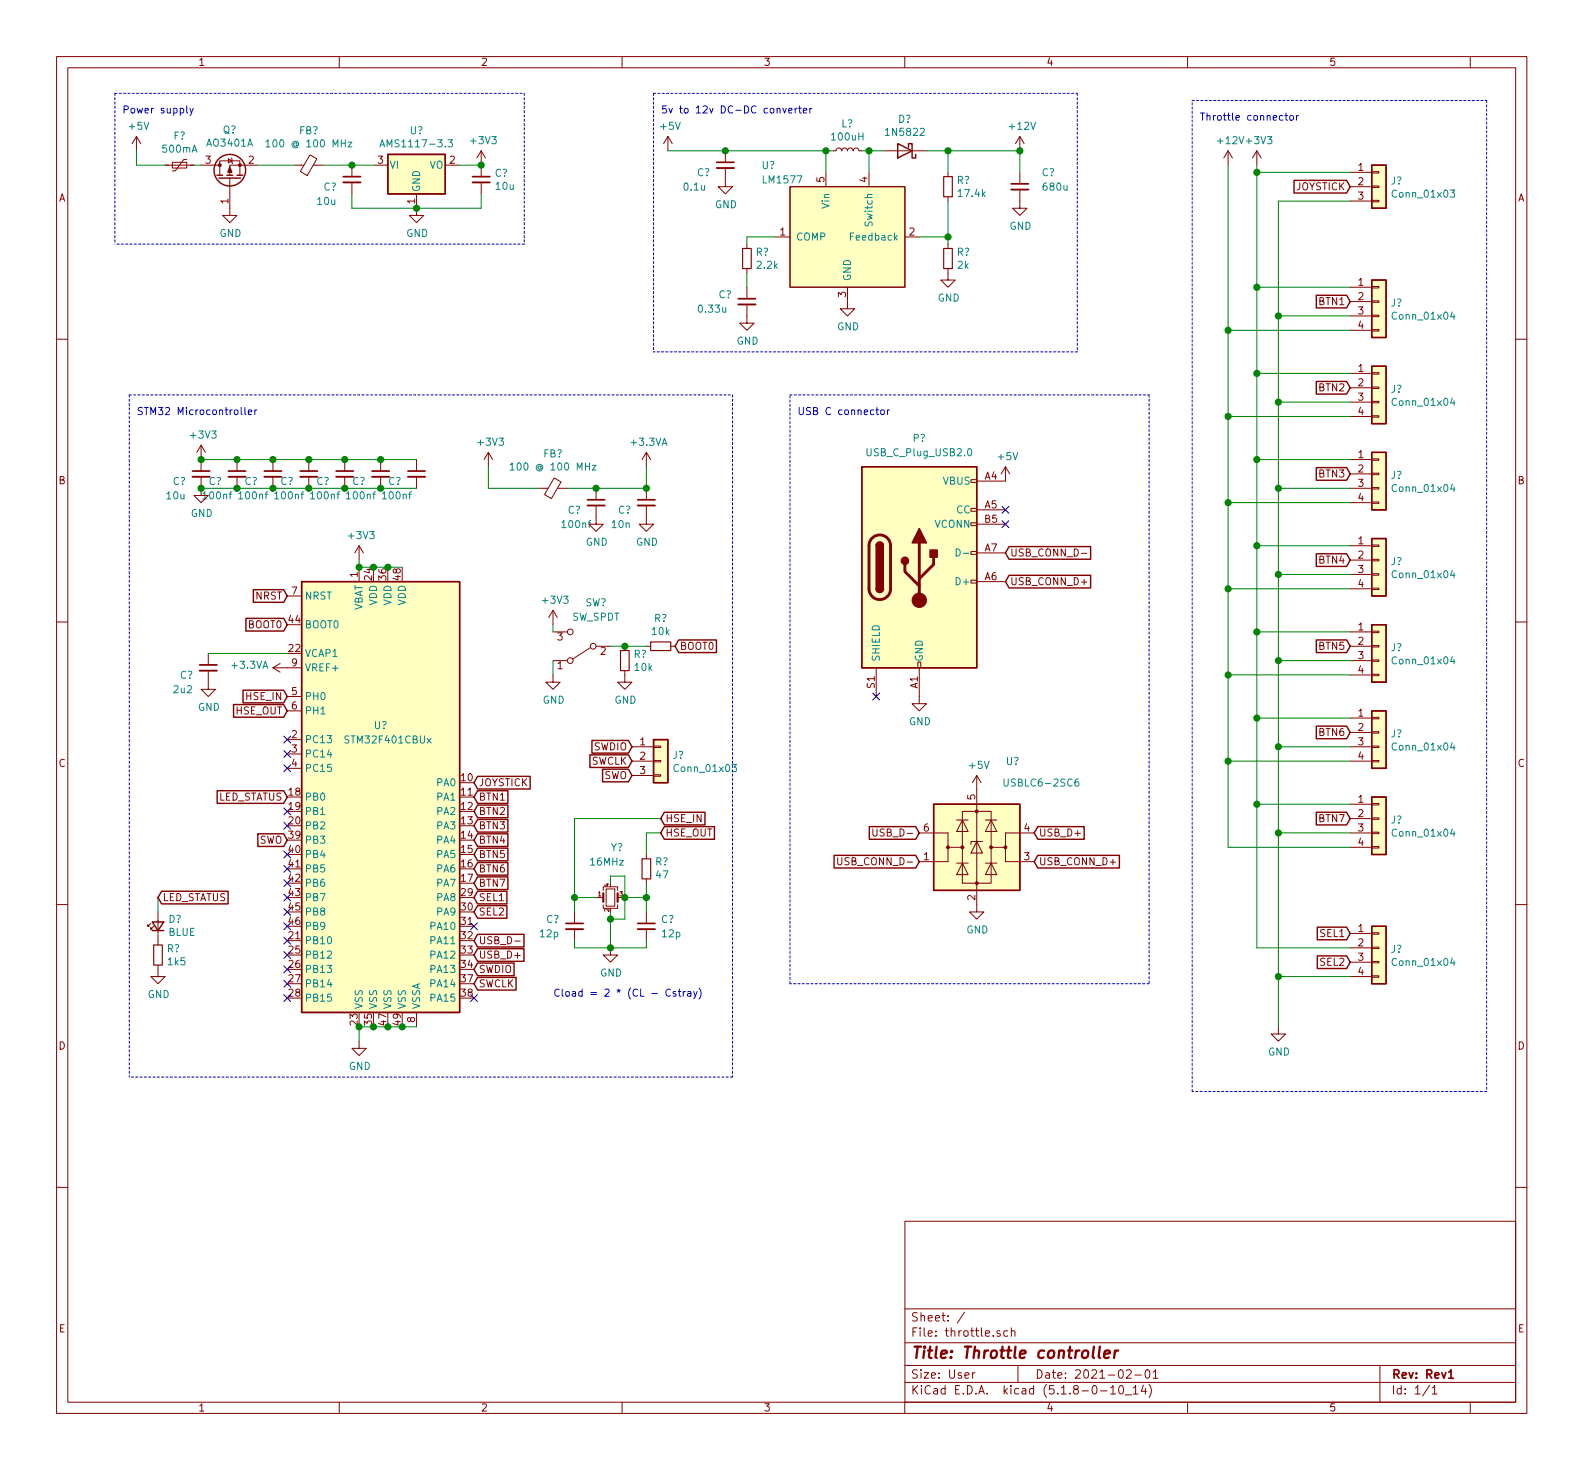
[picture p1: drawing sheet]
<svg xmlns="http://www.w3.org/2000/svg" width="280mm" height="260mm" viewBox="0 0 280 260" stroke-linecap="round" stroke-linejoin="round" font-family="sans-serif">
<g fill="none" stroke="#840000" stroke-width=".18">
<path d="M10 10h260v240h-260zM12 12h256v236h-256zM60 10v2M110 10v2M160 10v2M210 10v2M260 10v2M24.1 24.1l-.7 1.3M24.1 24.1v2.6M24.1 24.1l.8 1.3M29.2 29.2h5.1M30.5 28.7h2.5v1h-2.5z"/>
<path d="M33 28.2h-.5l-1.5 2h-.5M35.6 29.2h3.3M38.9 31v-2.5h3.5v2.5M40.4 28.1l.6 .4-.6 .3zM40.6 31.5v6.6h1.3l-1.3 1.3-1.2-1.3h1.2M40.9 27.9l.1 .2v.7l.1 .2M45.7 29.2h-5.1v1.8M52.1 29.2h1.6M54.8 27.4l1.2 .7-1.7 2.9-1.2-.7zM55.4 29.2h1.7M62.2 29.2v2M62.2 32.3v2"/>
<path d="M66 29.2h2.6M73.7 34.3v3.8h1.2l-1.2 1.3-1.3-1.3h1.3M78.7 29.2h2.6M85.1 26.7v4.5M85.1 32.3v2M85.1 26.7l-.8 1.2M85.1 26.7l.8 1.2M118.1 24.1l-.8 1.3M118.1 24.1v2.6M118.1 24.1l.8 1.3M128.3 29.7v3.3h1.2l-1.2 1.3-1.3-1.3h1.3M128.3 26.7v2"/>
<path d="M139.7 33h20.3v17.8h-20.3zM146 30.5v2.5M147.3 26.7h.5l.2-.4 .2-.1 .5 .1 .1 .4 .2-.4 .3-.1 .4 .1 .2 .4 .1-.4 .3-.1 .4 .1 .2 .4 .1-.4 .3-.1 .4 .1 .2 .4h.5M153.7 30.5v2.5M156.2 26.7h7.6M167.6 30.5v.7M167.6 34.8v.8M180.3 33.5v3.3h1.3l-1.3 1.3-1.2-1.3h1.2M180.3 24.1l-.7 1.3M180.3 24.1v2.6M180.3 30.5v2M180.3 24.1l.8 1.3"/>
<path d="M217.2 26.7l-.8 1.2M217.2 26.7v2.5M217.2 26.7l.7 1.2M222.2 26.7l-.7 1.2M222.2 26.7v2.5M222.2 26.7l.8 1.2M238.8 30.5h3.8M238.8 33h3.8M238.8 35.6h3.8M242.6 35.4h1.2v.3h-1.2zM242.6 30.4h1.2v.2h-1.2zM242.6 32.9h1.2v.2h-1.2z"/>
<path d="M10 60h2M132.1 53.9v3.3h1.2l-1.2 1.2-1.3-1.2h1.3M132.1 43.2v.7M132.1 47.5v.8M132.1 50.8v2M137.2 41.9h2.5M149.9 50.8v3.8h1.2l-1.2 1.3-1.3-1.3h1.3M160 41.9h2.6M167.6 47.5v2h1.3l-1.3 1.3-1.2-1.3h1.2M167.6 43.2v.7M238.8 50.8h3.8M238.8 53.3h3.8"/>
<path d="M238.8 55.9h3.8M238.8 58.4h3.8M242.6 58.3h1.2v.2h-1.2zM242.6 55.8h1.2v.2h-1.2zM242.6 50.7h1.2v.2h-1.2zM242.6 53.2h1.2v.3h-1.2zM268 60h2M35.6 78.7v4.6M35.6 78.7l-.8 1.3M35.6 78.7l.7 1.3M238.8 66h3.8M238.8 68.6h3.8"/>
<path d="M238.8 71.1h3.8M238.8 73.7h3.8M242.6 73.5h1.2v.3h-1.2zM242.6 71h1.2v.2h-1.2zM242.6 65.9h1.2v.3h-1.2zM242.6 68.5h1.2v.2h-1.2zM35.6 84.3v3.3h1.2l-1.2 1.3-1.3-1.3h1.3M41.9 81.3v2M41.9 84.3v2.1M48.3 81.3v2M48.3 84.3v2.1M54.6 81.3v2"/>
<path d="M54.6 84.3v2.1M61 81.3v2M61 84.3v2.1M63.5 96.5v2.6M63.5 96.5l-.8 1.3M63.5 96.5l.8 1.3M67.3 81.3v2M67.3 84.3v2.1M73.7 81.3v2M73.7 84.3v2.1M86.4 80l-.8 1.3M86.4 80v2.6"/>
<path d="M86.4 80l.7 1.3M95.2 86.4h1.7M98 84.5l1.2 .7-1.7 3-1.2-.7zM98.6 86.4h1.7M105.4 89.4v3.3h1.3l-1.3 1.3-1.3-1.3h1.3M105.4 86.4v2M114.3 89.4v3.3h1.3l-1.3 1.3-1.3-1.3h1.3M114.3 80v2.6M114.3 86.4v2M114.3 80l-.8 1.3M114.3 80l.8 1.3M171.7 97.5h1v.5h-1z"/>
<path d="M171.7 92.5h1v.5h-1zM171.7 89.9h1v.5h-1zM171.7 84.8h1v.5h-1zM172.7 90.2h5.1M172.7 97.8h5.1M172.7 92.7h5.1M177.8 82.6v2.5h-5.1M177.8 82.6l-.8 1.2M177.8 82.6l.8 1.2M191.2 97.9h1M238.8 86.4h3.8M238.8 96.5h3.8"/>
<path d="M238.8 99.1h3.8M238.8 81.3h3.8M238.8 83.8h3.8M238.8 88.9h3.8M242.6 96.4h1.2v.2h-1.2zM242.6 98.9h1.2v.3h-1.2zM242.6 88.8h1.2v.2h-1.2zM242.6 86.2h1.2v.3h-1.2zM242.6 81.2h1.2v.2h-1.2zM242.6 83.7h1.2v.2h-1.2zM10 110h2M36.8 118.6v3.3h1.3l-1.3 1.3-1.2-1.3h1.2"/>
<path d="M36.8 115.6v2M48.3 118.1h5M48.3 118.1l1.2 .8M49.5 117.4l-1.2 .7M50.8 105.4h2.5M63.5 100.3v2.6M97.8 119.4v1.3h1.3l-1.3 1.2-1.3-1.2h1.3M97.8 111.8h2.5M97.8 116.8h2.5M97.8 108l-.8 1.2M97.8 108v2.5M97.8 108l.8 1.2"/>
<path d="M104.4 114.6l-3.2 2M105.4 114.3h2.5M110.5 118.6v2.1h1.3l-1.3 1.2-1.3-1.2h1.3M110.5 114.3v.8M114.3 114.3h.8M118.6 114.3h.8M154.9 118.1v5.1M162.3 117.1h.5v1h-.5zM162.6 118.1v6.4h1.2l-1.2 1.2-1.3-1.2h1.3M171.7 102.6h1v.5h-1zM172.7 102.9h5.1M238.8 111.8h3.8"/>
<path d="M238.8 114.3h3.8M238.8 116.8h3.8M238.8 119.4h3.8M238.8 101.6h3.8M238.8 104.1h3.8M242.6 119.3h1.2v.2h-1.2zM242.6 116.7h1.2v.3h-1.2zM242.6 111.6h1.2v.3h-1.2zM242.6 114.2h1.2v.2h-1.2zM242.6 104h1.2v.3h-1.2zM242.6 101.5h1.2v.2h-1.2zM268 110h2"/>
<path d="M50.8 130.8h2.5M50.8 133.4h2.5M50.8 135.9h2.5M50.8 123.2h2.5M50.8 125.7h2.5M111.8 132.1h3.8M111.8 134.6h3.8M111.8 137.2h3.8M115.6 137h1.2v.3h-1.2zM115.6 132h1.2v.2h-1.2zM115.6 134.5h1.2v.2h-1.2zM172.7 137.2v24.1h1.3l-1.3 1.3-1.3-1.3h1.3"/>
<path d="M172.7 137.2l-.7 1.2M172.7 137.2l.8 1.2M238.8 132.1h3.8M238.8 134.6h3.8M238.8 127h3.8M238.8 129.5h3.8M242.6 134.5h1.2v.2h-1.2zM242.6 132h1.2v.2h-1.2zM242.6 126.9h1.2v.2h-1.2zM242.6 129.4h1.2v.3h-1.2zM10 160h2M105.4 158.8h1.3"/>
<path d="M106.7 157.5v-.7h2.5v.7M107.2 157.2h1.5v3.1h-1.5zM109.2 158.8h1.3M114.3 151.1v.8M114.3 155.5v.7M148.1 151.7v1l.3 .3 .3-.1 .2-.2v-1M154.4 146.6v1.1l.2 .2 .4-.1 .1-.1v-1.1M162.6 147.3h5v2.6h2.6M167.6 149.9v2.5h-5M169.2 152.7h2M169.2 145h2M170.2 143.5h5.1v12.7h-5.1z"/>
<path d="M170.2 152.7l1 2h-2zM170.2 145l1 2.1h-2zM172.7 148.8l1 2.1h-2zM173.7 148.8h-2v.6M174.2 152.7h2.1M174.2 145h2.1M175.3 152.7l1 2h-2.1zM175.3 145l1 2.1h-2.1zM177.8 149.9v2.5h5.1M182.9 147.3h-5.1v2.6h-2.5M238.8 147.3h3.8M238.8 142.2h3.8"/>
<path d="M238.8 144.8h3.8M238.8 149.9h3.8M242.6 149.7h1.2v.3h-1.2zM242.6 147.2h1.2v.2h-1.2zM242.6 142.1h1.2v.3h-1.2zM242.6 144.7h1.2v.2h-1.2zM268 160h2M26.7 163.3l-.5 .5v-.2v.2h.2M27.2 163.8l-.5 .5v-.2v.2h.2M27.9 170.7v2h1.3l-1.3 1.3-1.2-1.3h1.2M27.9 161.3v5.8M73.7 179.1v2.5"/>
<path d="M91 166.4h1M101.6 161.3v2M101.6 164.3v2.1M106.7 160v.7h2.5v-.7M107.9 167.6v1.3h1.3l-1.3 1.3-1.2-1.3h1.2M114.3 161.3v2M114.3 164.3v2.1M238.8 165.1h3.8M238.8 167.6h3.8M238.8 170.2h3.8M238.8 172.7h3.8M242.6 172.6h1.2v.2h-1.2z"/>
<path d="M242.6 170.1h1.2v.2h-1.2zM242.6 165h1.2v.2h-1.2zM242.6 167.5h1.2v.3h-1.2zM63.5 184.2v1.2h1.3l-1.3 1.3-1.3-1.3h1.3M226.1 181.6v1.3h1.2l-1.2 1.3-1.3-1.3h1.3M10 210h2M160 216h108v32h-108zM268 210h2M160 237.5h108M160 231.5h108M170.6 232.1l-1.3 1.9M176.8 235.4h-.3l-.2 .2 .1 .2 .4 .1v.4h-.5"/>
<path d="M178.2 235.4h-.4l-.3 .2 .1 .7h.6M178.8 235.5l.3-.1h.3l.1 .9M178.8 234.9v1.4M60 248v2M110 248v2M160 248v2M160 244.5h108M160 241.5h108M172 242.8v1M172.4 242.8l-.4 .3M180 241.5v3M194.6 246h1.2"/>
<path d="M196.4 245.5l.4-.4v1.5M196.4 246.6h.9M198 245.2l.3-.1a.94 .94 0 0 1 0 1.5 .79 .79 0 0 1-.3-1.4zM199 246.7h1.1M199.2 242.4l.2-.1h.4l.3 .4-1 1.1h1M200.4 245.5l.4-.4v1.5M200.4 246.6h.8M200.7 243.2h1.1M202.2 245l-.4 1.1h.9M202.5 245.6v1M202.6 242.4l.4-.1a.94 .94 0 0 1 0 1.5 .82 .82 0 0 1-.4-1.4zM203.2 244.9a1.71 1.71 0 0 1 0 2.2"/>
<path d="M203.9 242.7l.4-.4v1.5M203.9 243.8h.9M210 248v2M244 241.5v6.5M252.8 245l-1.2 1.9M253.3 245.5l.4-.4v1.5M253.3 246.6h.8M260 248v2"/>
<circle cx="100.8" cy="116.8" r=".51"/>
<circle cx="100.8" cy="111.8" r=".51"/>
<circle cx="104.9" cy="114.3" r=".51"/>
</g>
<g fill="none" stroke="#840000" stroke-width=".3">
<path d="M60.7 31.2h3.1M83.6 31.2h3M126.7 28.7h3.1M178.8 32.5h3.1M130.6 52.8h3M34 83.3h3.1M40.4 83.3h3M46.7 83.3h3.1M53.1 83.3h3M59.4 83.3h3.1M65.8 83.3h3M72.1 83.3h3.1"/>
<path d="M103.9 88.4h3M112.8 88.4h3M35.3 117.6h3.1M100.1 163.3h3M112.8 163.3h3M256.2 242.7l.4-.4v1.5M256.2 243.8h.8"/>
</g>
<path d="M194.5 238.2l-.2 1.7 .2 .3M195.3 239.5l1-.2-.1-.4h-.5l-.4 .2v1l.2 .1 .6-.1M197.2 238.9l-.2 1.3M197.7 238.9a.54 .54 0 0 0-.6 .3" fill="none" stroke="#840000" stroke-width=".41"/>
<g fill="#ffffc2" stroke="#ffffc2" stroke-width=".18">
<path d="M53.3 102.9h28v76.2h-28z"/>
<path d="M68.6 27.3h10.1v7h-10.1z"/>
<path d="M139.7 33h20.3v17.8h-20.3z"/>
<path d="M165.1 142.2h15.2v15.3h-15.2z"/>
<path d="M242.6 163.8h2.5v10.2h-2.5z"/>
<path d="M152.4 82.6h20.3v35.5h-20.3z"/>
<path d="M115.6 130.8h2.5v7.6h-2.5z"/>
<path d="M242.6 29.2h2.5v7.6h-2.5z"/>
<path d="M242.6 141h2.5v10.1h-2.5z"/>
<path d="M242.6 125.7h2.5v10.2h-2.5z"/>
<path d="M242.6 110.5h2.5v10.2h-2.5z"/>
<path d="M242.6 95.3h2.5v10.1h-2.5z"/>
<path d="M242.6 80h2.5v10.2h-2.5z"/>
<path d="M242.6 64.8h2.5v10.1h-2.5z"/>
<path d="M242.6 49.5h2.5v10.2h-2.5z"/>
</g>
<g fill="none" stroke="#840000" stroke-width=".25">
<path d="M38.4 31h1M38.7 31.5h3.8M40.1 31h1M41.9 31h1M68.6 27.3h10.1v7h-10.1zM158.7 25.4l2.6 1.3-2.6 1.2zM160.7 26v-.6h.6v2.5h.6v-.6M228.8 31.9h9.3l.7 1.1-.7 1.1h-9.3zM242.6 29.2h2.5v7.6h-2.5zM232.8 52.2h5.3l.7 1.1-.7 1.2h-5.3zM242.6 49.5h2.5v10.2h-2.5zM232.8 67.5h5.3l.7 1.1-.7 1.1h-5.3z"/>
<path d="M242.6 64.8h2.5v10.1h-2.5zM152.4 82.6h20.3v35.5h-20.3zM154.9 96.5a.63 .63 0 0 1 .7-.6 .63 .63 0 0 1 .6 .6M178.4 96.7h14.5v2.2h-14.5l-.6-1.1zM232.8 82.7h5.3l.7 1.1-.7 1.1h-5.3zM232.8 97.9h5.3l.7 1.2-.7 1.1h-5.3zM242.6 95.3h2.5v10.1h-2.5zM242.6 80h2.5v10.2h-2.5zM43.5 109.4h6.7l.6 1.1-.6 1.1h-6.7zM44.8 104.3h5.4l.6 1.1-.6 1.1h-5.4zM53.3 102.9h28v76.2h-28zM120 113.2h6.7v2.2h-6.7l-.6-1.1z"/>
<path d="M154.9 104.1a.63 .63 0 0 0 .7 .7 .63 .63 0 0 0 .6-.7M178.4 101.8h14.5v2.2h-14.5l-.6-1.1zM232.8 113.2h5.3l.7 1.1-.7 1.1h-5.3zM242.6 110.5h2.5v10.2h-2.5zM38.4 139.9h11.8l.6 1.1-.6 1.1h-11.8zM41.3 124.6h8.9l.6 1.1-.6 1.2h-8.9zM43 122.1h7.2l.6 1.1-.6 1.1h-7.2zM84.5 139.9h5.3v2.2h-5.3l-.7-1.1zM84.5 137.3h9.3v2.3h-9.3l-.7-1.2zM104.3 133.5h6.8l.7 1.1-.7 1.1h-6.8zM104.7 131h6.4l.7 1.1-.7 1.1h-6.4zM106.6 136h4.5l.7 1.2-.7 1.1h-4.5z"/>
<path d="M115.6 130.8h2.5v7.6h-2.5zM232.8 128.4h5.3l.7 1.1-.7 1.2h-5.3zM242.6 125.7h2.5v10.2h-2.5zM28.6 157.6h11.7v2.3h-11.7l-.7-1.1zM45.6 147.5h4.6l.6 1.1-.6 1.1h-4.6zM84.5 157.6h5.1v2.3h-5.1l-.7-1.1zM84.5 155.1h5.3v2.2h-5.3l-.7-1.1zM84.5 152.6h5.3v2.2h-5.3l-.7-1.1zM84.5 150h5.3v2.3h-5.3l-.7-1.2zM84.5 147.5h5.3v2.2h-5.3l-.7-1.1zM84.5 144.9h5.3v2.3h-5.3l-.7-1.1zM84.5 142.4h5.3v2.2h-5.3l-.7-1.1z"/>
<path d="M117.5 143.7h7.2v2.2h-7.2l-.7-1.1zM117.5 146.2h8.8v2.2h-8.8l-.7-1.1zM147.5 151.3h14.4l.7 1.1-.7 1.1h-14.4zM153.7 146.2h8.2l.7 1.1-.7 1.1h-8.2zM165.1 142.2h15.2v15.3h-15.2zM183.5 146.2h8.2v2.2h-8.2l-.6-1.1zM183.5 151.3h14.4v2.2h-14.4l-.6-1.1zM232.8 143.7h5.3l.7 1.1-.7 1.1h-5.3zM242.6 141h2.5v10.1h-2.5zM26.9 163.1h2.1l-1.1 1.5zM26.9 164.6h2.1M84.5 160.2h5.1v2.2h-5.1l-.7-1.1z"/>
<path d="M84.5 165.3h8.2v2.2h-8.2l-.7-1.1zM84.5 167.8h8.2v2.2h-8.2l-.7-1.1zM84.5 172.9h6.8v2.2h-6.8l-.7-1.1zM84.5 170.3h6.4v2.3h-6.4l-.7-1.1zM232.9 164h5.2l.7 1.1-.7 1.1h-5.2zM232.9 169.1h5.2l.7 1.1-.7 1.1h-5.2zM242.6 163.8h2.5v10.2h-2.5z"/>
<circle cx="40.6" cy="30.1" r="2.79"/>
</g>
<g fill="none" stroke="#008484" stroke-width=".18">
<path d="M47 25.1l.4-.4v1.3M47 26h.8M61.5 25.1h.7l-.7 .9h.7M67.2 26l.4-1.3 .4 1.3M67.3 25.6h.6M79.2 24.7h.8l-.4 .5 .3 .1 .1 .5-.2 .2-.6-.1M256.4 33.6h.8l-.4 .5 .4 .1-.1 .6-.5 .1-.2-.1M256.8 55.1l-.3 .9h.8M257.1 55.6v.9M171.2 79.5l.2-.1a.67 .67 0 0 1 .4 .6 .67 .67 0 0 1-.4 .6l-.3-.5zM256.8 70.4l-.3 .9h.8M257.1 70.9v.8"/>
<path d="M90.2 82.2l.4-.3v1.2M90.2 83.1h.7M104.7 82.3h.7l-.7 .8h.7M169.1 97.1a.64 .64 0 0 1 .7 .6 .64 .64 0 0 1-.7 .7zM170.4 97.9h.9M256.8 85.6l-.3 .9h.8M257.1 86.1v.8M256.8 116.1l-.3 .9h.8M256.8 100.9l-.3 .9h.8M257.1 101.3v.9M257.1 116.6v.8M129.4 135.2h.8l-.4 .5 .4 .1-.1 .6-.5 .1-.2-.1"/>
<path d="M177.5 137.8v1l.3 .2h.4l.1-.2v-1M190.7 137.8h-.4a.87 .87 0 0 0 0 1.2l.4-.1v-.5l-.4-.1-.2 .2M256.8 131.3l-.3 .9h.8M257.1 131.8v.9M256.8 146.6l-.3 .9h.8M257.1 147.1v.8M256.8 169.4l-.3 .9h.8M257.1 169.9v.9"/>
</g>
<g fill="none" stroke="#840000" stroke-width=".33">
<path d="M60.7 32.3h3.1M83.6 32.3h3M126.7 29.7h3.1M178.8 33.5h3.1M130.6 53.9h3M34 84.3h3.1M40.4 84.3h3M46.7 84.3h3.1M53.1 84.3h3M59.4 84.3h3.1M65.8 84.3h3M72.1 84.3h3.1"/>
<path d="M103.9 89.4h3M112.8 89.4h3M35.3 118.6h3.1M100.1 164.3h3M112.8 164.3h3"/>
</g>
<path d="M166.9 31.2h1.5v3.6h-1.5zM131.3 43.9h1.5v3.6h-1.5zM166.9 43.9h1.5v3.6h-1.5zM109.7 115.1h1.6v3.5h-1.6zM115.1 113.5h3.5v1.6h-3.5zM113.5 151.9h1.6v3.6h-1.6zM27.2 167.1h1.5v3.6h-1.5z" fill="none" stroke="#840000" stroke-width=".2"/>
<g fill="#840000" stroke="#840000" stroke-width=".18">
<path d="M40.6 29.5l.4 1h-.7z"/>
<circle cx="167.6" cy="149.9" r=".25"/>
<circle cx="170.2" cy="149.9" r=".25"/>
<circle cx="172.7" cy="156.2" r=".25"/>
<circle cx="172.7" cy="143.5" r=".25"/>
<circle cx="175.3" cy="149.9" r=".25"/>
<circle cx="177.8" cy="149.9" r=".25"/>
<circle cx="42.4" cy="29.2" r=".25"/>
<circle cx="38.9" cy="29.2" r=".25"/>
<circle cx="162.6" cy="106.2" r="1.27"/>
</g>
<path d="M154.1 95.3a1.9 1.9 0 0 1 2.1-.6 1.9 1.9 0 0 1 1.3 1.8v7.6a1.9 1.9 0 0 1-1.9 1.9 1.9 1.9 0 0 1-1.9-1.9v-7.7l.1-.5zM160 99.8v1.3l2.6 2.5M162.6 96v10.2M165.1 98.6v1.2l-2.5 2.6" fill="none" stroke="#840000" stroke-width=".51"/>
<g fill="#840000" stroke="#840000" stroke-width=".25">
<path d="M154.9 104.1h1.3a.63 .63 0 0 1-.6 .7 .63 .63 0 0 1-.7-.7z"/>
<path d="M155.1 96.1a.63 .63 0 0 1 .7-.2 .63 .63 0 0 1 .4 .6h-1.3z"/>
<path d="M154.9 96.5h1.3v7.6h-1.3z"/>
<path d="M164.5 97.3h1.2v1.3h-1.2z"/>
<path d="M162.6 93.5l1.2 2.5h-2.5z"/>
<circle cx="160" cy="99.2" r=".63"/>
</g>
<path d="M106.7 158v1.5M109.2 158v1.5" fill="none" stroke="#840000" stroke-width=".38"/>
<g fill="none" stroke="#0000c2" stroke-width=".18" stroke-dasharray=".4 .4">
<path d="M20.3 16.5h72.4M20.3 16.5v26.7M92.7 16.5v26.7M115.6 16.5h74.9M115.6 16.5v45.7M190.5 16.5v45.7M210.8 17.8h52.1M262.9 17.8v175.2M92.7 43.2h-72.4M22.9 69.9v120.6M22.9 69.9h106.6M129.5 69.9v120.6"/>
<path d="M139.7 69.9h63.5M190.5 62.2h-74.9M203.2 69.9v104.1M139.7 174v-104.1M203.2 174h-63.5M129.5 190.5h-106.6M210.8 193v-175.2M262.9 193h-52.1"/>
</g>
<g fill="none" stroke="#008400" stroke-width=".18">
<path d="M24.1 26.7v2.5h5.1M34.3 29.2h1.3M45.7 29.2h6.4M57.1 29.2h8.9M62.2 34.3v2.5h22.9v-2.5M81.3 29.2h3.8M118.1 26.7h29.2M146 26.7v3.8M152.4 26.7h3.8M153.7 26.7v3.8M163.8 26.7h16.5v3.8M167.6 26.7v3.8"/>
<path d="M167.6 35.6v7.6M217.2 29.2v120.7h21.6M222.2 29.2v138.4h16.6M222.2 30.5h16.6M238.8 35.6h-12.7v146M132.1 48.3v2.5M137.2 41.9h-5.1v1.3M162.6 41.9h5M217.2 58.4h21.6M222.2 50.8h16.6M226.1 55.9h12.7M217.2 73.7h21.6"/>
<path d="M222.2 66h16.6M226.1 71.1h12.7M35.6 86.4h38.1M35.6 81.3h38.1M63.5 99.1v1.2h7.6M86.4 82.6v3.8h8.8M114.3 82.6v3.8h-14M217.2 88.9h21.6M222.2 81.3h16.6M222.2 96.5h16.6M226.1 86.4h12.7M36.8 115.6h14"/>
<path d="M97.8 110.5v1.3M97.8 116.8v2.6M107.9 114.3h6.4M217.2 119.4h21.6M217.2 104.1h21.6M222.2 111.8h16.6M226.1 101.6h12.7M226.1 116.8h12.7M217.2 134.6h21.6M222.2 127h16.6M226.1 132.1h12.7M27.9 158.8v2.5"/>
<path d="M101.6 158.8h3.8M107.9 156.2v-1.3h2.6v7.7h-2.6M110.5 158.8h3.8M114.3 156.2v5.1M116.8 144.8h-15.2v16.5M116.8 147.3h-2.5v3.8M222.2 142.2h16.6M226.1 147.3h12.7M101.6 166.4v1.2h12.7v-1.2M107.9 161.3v6.3M226.1 172.7h12.7M73.7 181.6h-10.2v2.6"/>
</g>
<g fill="none" stroke="#0000c2" stroke-width=".18">
<path d="M33 18.7v1.1l.2 .2M33.6 19.2l.3 .8M34.2 19.2l-.4 1.1-.2 .1M138.4 19.2l.3 .8 .3-.8M139.5 19.6l.6-.1-.1-.3h-.4l-.1 .1v.6h.5M140.6 19.2v.8M141 19.2l-.4 .2M141.2 19.2h.5M141.4 18.7v1.1l.3 .2M142.1 19.6l.6-.1-.1-.3h-.4l-.1 .1v.6h.5M143.2 19.2v.8M143.6 19.2l-.4 .2"/>
<path d="M227.4 20v1.1l.3 .2M227.2 20.4h.5M228.2 20.5l.3-.1 .2 .2v.4l-.1 .2-.3 .1-.2-.2zM229.3 20.4v.9M229.6 20.4l-.3 .3M42.6 72.1v1.1l.2 .1M43.3 72.1v1.1l.2 .1M43.9 72.9l.6-.1-.1-.3h-.3l-.2 .2 .1 .6h.4M45.1 72.5v.8M45.4 72.5l-.3 .2M154.9 72.5h.5M155.1 72.1v1.1l.3 .1"/>
<path d="M155.9 72.5h.3l.1 .1v.7h-.3l-.2-.1-.1-.5zM156.9 72.5v.8M157.3 72.5h-.3l-.1 .2M118.5 175.1a.6 .6 0 0 0-.8 .4 .6 .6 0 0 0 .6 .7l.2-.1M119.5 175.4h-.3l-.2 .1 .1 .2 .4 .1v.4h-.5M119.9 175.4h.5M120.1 174.9v1.1l.3 .2M120.8 175.4v.8M121.2 175.4l-.4 .2M121.6 175.4h.5l.1 .8M122.2 175.7h-.5l-.1 .2v.3h.6M122.7 175.4l.3 .8"/>
<path d="M123.3 175.4l-.5 1.1-.1 .1M123.6 174.8a1.47 1.47 0 0 1 0 1.9"/>
</g>
<g fill="#008400" stroke="#008400" stroke-width=".25">
<circle cx="226.1" cy="55.9" r=".51"/>
<circle cx="41.9" cy="86.4" r=".51"/>
<circle cx="62.2" cy="29.2" r=".51"/>
<circle cx="222.3" cy="66" r=".51"/>
<circle cx="73.7" cy="36.8" r=".51"/>
<circle cx="85.1" cy="29.2" r=".51"/>
<circle cx="226.1" cy="71.1" r=".51"/>
<circle cx="167.6" cy="41.9" r=".51"/>
<circle cx="222.3" cy="50.8" r=".51"/>
<circle cx="217.2" cy="73.7" r=".51"/>
<circle cx="153.7" cy="26.7" r=".51"/>
<circle cx="146.1" cy="26.7" r=".51"/>
<circle cx="222.3" cy="81.3" r=".51"/>
<circle cx="226.1" cy="172.7" r=".51"/>
<circle cx="217.2" cy="58.4" r=".51"/>
<circle cx="180.3" cy="26.7" r=".51"/>
<circle cx="66" cy="100.3" r=".51"/>
<circle cx="68.6" cy="100.3" r=".51"/>
<circle cx="217.2" cy="88.9" r=".51"/>
<circle cx="222.3" cy="30.5" r=".51"/>
<circle cx="105.4" cy="86.4" r=".51"/>
<circle cx="222.3" cy="96.5" r=".51"/>
<circle cx="128.3" cy="26.7" r=".51"/>
<circle cx="110.5" cy="114.3" r=".51"/>
<circle cx="226.1" cy="101.6" r=".51"/>
<circle cx="67.3" cy="81.3" r=".51"/>
<circle cx="61" cy="81.3" r=".51"/>
<circle cx="217.2" cy="104.1" r=".51"/>
<circle cx="54.6" cy="81.3" r=".51"/>
<circle cx="48.3" cy="81.3" r=".51"/>
<circle cx="222.3" cy="111.8" r=".51"/>
<circle cx="41.9" cy="81.3" r=".51"/>
<circle cx="35.6" cy="81.3" r=".51"/>
<circle cx="226.1" cy="116.8" r=".51"/>
<circle cx="67.3" cy="86.4" r=".51"/>
<circle cx="61" cy="86.4" r=".51"/>
<circle cx="217.2" cy="119.4" r=".51"/>
<circle cx="54.6" cy="86.4" r=".51"/>
<circle cx="48.3" cy="86.4" r=".51"/>
<circle cx="222.3" cy="127" r=".51"/>
<circle cx="226.1" cy="86.4" r=".51"/>
<circle cx="35.6" cy="86.4" r=".51"/>
<circle cx="226.1" cy="132.1" r=".51"/>
<circle cx="63.5" cy="100.3" r=".51"/>
<circle cx="217.2" cy="134.6" r=".51"/>
<circle cx="71.1" cy="181.6" r=".51"/>
<circle cx="68.6" cy="181.6" r=".51"/>
<circle cx="66" cy="181.6" r=".51"/>
<circle cx="222.3" cy="142.2" r=".51"/>
<circle cx="63.5" cy="181.6" r=".51"/>
<circle cx="226.1" cy="147.3" r=".51"/>
<circle cx="114.3" cy="86.4" r=".51"/>
<circle cx="167.6" cy="26.7" r=".51"/>
<circle cx="101.6" cy="158.8" r=".51"/>
<circle cx="114.3" cy="158.8" r=".51"/>
<circle cx="108" cy="162.6" r=".51"/>
<circle cx="110.5" cy="158.8" r=".51"/>
<circle cx="108" cy="167.6" r=".51"/>
</g>
<g fill="none" stroke="#000084" stroke-width=".18">
<path d="M177.2 89.6l1.2 1.2M177.2 92.1l1.2 1.2M178.4 89.6l-1.2 1.2M178.4 92.1l-1.2 1.2M50.2 135.3l1.2 1.2M50.2 132.7l1.2 1.3M50.2 130.2l1.2 1.2M51.4 135.3l-1.2 1.2M51.4 132.7l-1.2 1.3M51.4 130.2l-1.2 1.2M154.3 122.6l1.2 1.2M155.5 122.6l-1.2 1.2"/>
<path d="M50.2 158.1l1.2 1.3M50.2 155.6l1.2 1.2M50.2 153.1l1.2 1.2M50.2 150.5l1.2 1.2M50.2 145.4l1.2 1.3M50.2 142.9l1.2 1.2M51.4 158.1l-1.2 1.3M51.4 155.6l-1.2 1.2M51.4 153.1l-1.2 1.2M51.4 150.5l-1.2 1.2M51.4 145.4l-1.2 1.3M51.4 142.9l-1.2 1.2"/>
<path d="M50.2 175.9l1.2 1.2M50.2 173.4l1.2 1.2M50.2 170.8l1.2 1.3M50.2 168.3l1.2 1.2M50.2 165.8l1.2 1.2M50.2 163.2l1.2 1.2M50.2 160.7l1.2 1.2M51.4 175.9l-1.2 1.2M51.4 173.4l-1.2 1.2M51.4 170.8l-1.2 1.3M51.4 168.3l-1.2 1.2M51.4 165.8l-1.2 1.2"/>
<path d="M51.4 163.2l-1.2 1.2M51.4 160.7l-1.2 1.2M83.2 163.2l1.2 1.2M83.2 175.9l1.2 1.2M84.4 163.2l-1.2 1.2M84.4 175.9l-1.2 1.2"/>
</g>
<text font-size="2.8" fill="#840000" x="161" y="240.3">Title: Throttle controller</text>
<g font-size="2.1" fill="#840000">
<text x="161" y="233.7">Sheet: /</text>
<text x="161" y="236.4">File: throttle.sch</text>
<text x="161" y="243.8">Size: User</text>
<text x="183" y="243.8">Date: 2021-02-01</text>
<text x="246" y="243.8">Rev: Rev1</text>
<text x="161" y="246.6">KiCad E.D.A. kicad (5.1.8-0-10_14)</text>
<text x="246" y="246.6">Id: 1/1</text>
</g>
<g font-size="1.8" fill="#840000">
<text x="35" y="11.6">1</text>
<text x="85" y="11.6">2</text>
<text x="135" y="11.6">3</text>
<text x="185" y="11.6">4</text>
<text x="235" y="11.6">5</text>
<text x="36.3" y="29">3</text>
<text x="44" y="29">2</text>
<text x="66.8" y="29">3</text>
<text x="79.5" y="29">2</text>
<text x="10.4" y="35.6">A</text>
<text x="145.8" y="32.2" transform="rotate(-90 145.8 32.2)">5</text>
<text x="153.4" y="32.2" transform="rotate(-90 153.4 32.2)">4</text>
<text x="229.1" y="33.7">JOYSTICK</text>
<text x="240.2" y="30.2">1</text>
<text x="240.2" y="32.8">2</text>
<text x="240.2" y="35.3">3</text>
<text x="268.4" y="35.6">A</text>
<text x="40.4" y="36" transform="rotate(-90 40.4 36)">1</text>
<text x="73.4" y="36" transform="rotate(-90 73.4 36)">1</text>
<text x="137.9" y="41.7">1</text>
<text x="160.8" y="41.7">2</text>
<text x="149.6" y="52.6" transform="rotate(-90 149.6 52.6)">3</text>
<text x="233.3" y="54">BTN1</text>
<text x="240.2" y="50.5">1</text>
<text x="240.2" y="53.1">2</text>
<text x="240.2" y="55.6">3</text>
<text x="240.2" y="58.2">4</text>
<text x="240.2" y="65.8">1</text>
<text x="233.3" y="69.2">BTN2</text>
<text x="240.2" y="68.3">2</text>
<text x="240.2" y="70.9">3</text>
<text x="240.2" y="73.4">4</text>
<text x="240.2" y="81">1</text>
<text x="240.2" y="83.6">2</text>
<text x="10.4" y="85.6">B</text>
<text x="174.1" y="84.8">A4</text>
<text x="174.1" y="89.9">A5</text>
<text x="233.3" y="84.5">BTN3</text>
<text x="240.2" y="86.1">3</text>
<text x="240.2" y="88.6">4</text>
<text x="268.4" y="85.6">B</text>
<text x="174.1" y="92.5">B5</text>
<text x="174.1" y="97.5">A7</text>
<text x="178.6" y="98.4">USB_CONN_D-</text>
<text x="233.3" y="99.7">BTN4</text>
<text x="240.2" y="96.3">1</text>
<text x="240.2" y="98.8">2</text>
<text x="240.2" y="101.3">3</text>
<text x="45.2" y="106">NRST</text>
<text x="51.6" y="105.2">7</text>
<text x="63.2" y="102.1" transform="rotate(-90 63.2 102.1)">1</text>
<text x="65.8" y="102.6" transform="rotate(-90 65.8 102.6)">24</text>
<text x="68.3" y="102.6" transform="rotate(-90 68.3 102.6)">36</text>
<text x="70.9" y="102.6" transform="rotate(-90 70.9 102.6)">48</text>
<text x="174.1" y="102.6">A6</text>
<text x="178.6" y="103.5">USB_CONN_D+</text>
<text x="240.2" y="103.9">4</text>
<text x="43.9" y="111.1">BOOT0</text>
<text x="51.1" y="110.2">44</text>
<text x="98.6" y="113.3">3</text>
<text x="240.2" y="111.5">1</text>
<text x="51.1" y="115.3">22</text>
<text x="51.6" y="117.9">9</text>
<text x="98.6" y="118.4">1</text>
<text x="106.2" y="115.8">2</text>
<text x="120.2" y="114.9">BOOT0</text>
<text x="233.3" y="114.9">BTN5</text>
<text x="240.2" y="114">2</text>
<text x="240.2" y="116.6">3</text>
<text x="240.2" y="119.1">4</text>
<text x="43.6" y="123.8">HSE_IN</text>
<text x="51.6" y="122.9">5</text>
<text x="51.6" y="125.5">6</text>
<text x="154.7" y="121.7" transform="rotate(-90 154.7 121.7)">S1</text>
<text x="162.3" y="121.8" transform="rotate(-90 162.3 121.8)">A1</text>
<text x="41.7" y="126.4">HSE_OUT</text>
<text x="51.6" y="130.6">2</text>
<text x="113.2" y="131.8">1</text>
<text x="233.3" y="130.2">BTN6</text>
<text x="240.2" y="126.7">1</text>
<text x="240.2" y="129.3">2</text>
<text x="240.2" y="131.8">3</text>
<text x="10.4" y="135.6">C</text>
<text x="51.6" y="133.1">3</text>
<text x="51.6" y="135.6">4</text>
<text x="104.5" y="135.3">SWCLK</text>
<text x="105" y="132.7">SWDIO</text>
<text x="106.8" y="137.8">SWO</text>
<text x="113.2" y="134.4">2</text>
<text x="113.2" y="136.9">3</text>
<text x="240.2" y="134.4">4</text>
<text x="268.4" y="135.6">C</text>
<text x="38.4" y="141.6">LED_STATUS</text>
<text x="51.1" y="140.7">18</text>
<text x="51.1" y="143.3">19</text>
<text x="81.6" y="138.2">10</text>
<text x="81.6" y="140.7">11</text>
<text x="81.6" y="143.3">12</text>
<text x="84.6" y="141.6">BTN1</text>
<text x="84.6" y="139.1">JOYSTICK</text>
<text x="172.5" y="141.5" transform="rotate(-90 172.5 141.5)">5</text>
<text x="240.2" y="142">1</text>
<text x="45.8" y="149.2">SWO</text>
<text x="51.1" y="145.8">20</text>
<text x="51.1" y="148.3">39</text>
<text x="81.6" y="145.8">13</text>
<text x="81.6" y="148.3">14</text>
<text x="84.6" y="149.2">BTN4</text>
<text x="84.6" y="146.7">BTN3</text>
<text x="84.6" y="144.1">BTN2</text>
<text x="117.6" y="145.4">HSE_IN</text>
<text x="117.6" y="148">HSE_OUT</text>
<text x="155.2" y="148">USB_D-</text>
<text x="163.3" y="147.1">6</text>
<text x="181.1" y="147.1">4</text>
<text x="183.7" y="148">USB_D+</text>
<text x="233.3" y="145.4">BTN7</text>
<text x="240.2" y="144.5">2</text>
<text x="240.2" y="147.1">3</text>
<text x="240.2" y="149.6">4</text>
<text x="51.1" y="150.9">40</text>
<text x="51.1" y="153.4">41</text>
<text x="51.1" y="156">42</text>
<text x="81.6" y="150.9">15</text>
<text x="81.6" y="153.4">16</text>
<text x="81.6" y="156">17</text>
<text x="84.6" y="154.3">BTN6</text>
<text x="84.6" y="151.8">BTN5</text>
<text x="149" y="153">USB_CONN_D-</text>
<text x="163.3" y="152.1">1</text>
<text x="181.1" y="152.1">3</text>
<text x="183.7" y="153">USB_CONN_D+</text>
<text x="28.7" y="159.4">LED_STATUS</text>
<text x="51.1" y="158.5">43</text>
<text x="51.1" y="161">45</text>
<text x="81.6" y="158.5">29</text>
<text x="81.6" y="161">30</text>
<text x="84.6" y="161.9">SEL2</text>
<text x="84.6" y="159.4">SEL1</text>
<text x="84.6" y="156.8">BTN7</text>
<text x="172.5" y="159.2" transform="rotate(-90 172.5 159.2)">2</text>
<text x="51.1" y="166.1">21</text>
<text x="51.1" y="163.6">46</text>
<text x="81.6" y="163.6">31</text>
<text x="81.6" y="166.1">32</text>
<text x="84.6" y="167">USB_D-</text>
<text x="233.6" y="165.7">SEL1</text>
<text x="240.2" y="164.8">1</text>
<text x="240.2" y="167.4">2</text>
<text x="51.1" y="168.7">25</text>
<text x="51.1" y="171.2">26</text>
<text x="51.1" y="173.7">27</text>
<text x="81.6" y="168.7">33</text>
<text x="81.6" y="171.2">34</text>
<text x="81.6" y="173.7">37</text>
<text x="84.6" y="169.5">USB_D+</text>
<text x="84.6" y="172.1">SWDIO</text>
<text x="233.6" y="170.8">SEL2</text>
<text x="240.2" y="169.9">3</text>
<text x="240.2" y="172.5">4</text>
<text x="51.1" y="176.3">28</text>
<text x="81.6" y="176.3">38</text>
<text x="84.6" y="174.6">SWCLK</text>
<text x="10.4" y="185.6">D</text>
<text x="63.2" y="181.3" transform="rotate(-90 63.2 181.3)">23</text>
<text x="65.8" y="181.3" transform="rotate(-90 65.8 181.3)">35</text>
<text x="68.3" y="181.3" transform="rotate(-90 68.3 181.3)">47</text>
<text x="70.9" y="181.3" transform="rotate(-90 70.9 181.3)">49</text>
<text x="73.4" y="180.8" transform="rotate(-90 73.4 180.8)">8</text>
<text x="268.4" y="185.6">D</text>
<text x="10.4" y="235.6">E</text>
<text x="268.4" y="235.6">E</text>
<text x="35" y="249.6">1</text>
<text x="85" y="249.6">2</text>
<text x="135" y="249.6">3</text>
<text x="185" y="249.6">4</text>
<text x="235" y="249.6">5</text>
</g>
<g font-size="1.8" fill="#0000c2">
<text x="21.6" y="20.1">Power supply</text>
<text x="116.8" y="20.1">5v to 12v DC-DC converter</text>
<text x="212.1" y="21.3">Throttle connector</text>
<text x="24.1" y="73.4">STM32 Microcontroller</text>
<text x="141" y="73.4">USB C connector</text>
<text x="97.8" y="176.3">Cload = 2 * (CL - Cstray)</text>
</g>
<g font-size="1.8" fill="#008484">
<text x="22.9" y="23">+5V</text>
<text x="39.4" y="23.6">Q?</text>
<text x="52.9" y="23.8">FB?</text>
<text x="72.5" y="23.8">U?</text>
<text x="116.9" y="23">+5V</text>
<text x="148.8" y="22.5">L?</text>
<text x="158.8" y="21.7">D?</text>
<text x="178.6" y="23">+12V</text>
<text x="28.9" y="27">500mA</text>
<text x="30.7" y="24.7">F?</text>
<text x="36.7" y="25.9">AO3401A</text>
<text x="48.3" y="26.1">100 @ 100 MHz</text>
<text x="68.2" y="26.1">AMS1117-3.3</text>
<text x="68.8" y="29.8">VI</text>
<text x="75.9" y="29.8">VO</text>
<text x="83.4" y="25.5">+3V3</text>
<text x="134.7" y="29.9">U?</text>
<text x="147.2" y="24.8">100uH</text>
<text x="156.9" y="24">1N5822</text>
<text x="215.5" y="25.5">+12V +3V3</text>
<text x="57.2" y="33.7">C?</text>
<text x="74.3" y="34" transform="rotate(-90 74.3 34)">GND</text>
<text x="87.5" y="31.3">C?</text>
<text x="87.8" y="33.6">10u</text>
<text x="121.1" y="33.7">0.1u</text>
<text x="123.3" y="31.2">C?</text>
<text x="135.1" y="32.4">LM1577</text>
<text x="169.2" y="32.5">R?</text>
<text x="169.6" y="34.9">17.4k</text>
<text x="184.2" y="31.2">C?</text>
<text x="184.6" y="33.7">680u</text>
<text x="245.9" y="32.6">J?</text>
<text x="246.5" y="35">Conn_01x03</text>
<text x="38.8" y="41.9">GND</text>
<text x="56.2" y="36.2">10u</text>
<text x="71.8" y="41.9">GND</text>
<text x="126.4" y="36.8">GND</text>
<text x="146.7" y="36.8" transform="rotate(-90 146.7 36.8)">Vin</text>
<text x="154.3" y="39.7" transform="rotate(-90 154.3 39.7)">Switch</text>
<text x="178.5" y="40.6">GND</text>
<text x="133.7" y="45.2">R?</text>
<text x="134" y="47.6">2.2k</text>
<text x="140.7" y="42.5">COMP</text>
<text x="150.9" y="42.5">Feedback</text>
<text x="169.2" y="45.2">R?</text>
<text x="169.4" y="47.6">2k</text>
<text x="127.1" y="52.8">C?</text>
<text x="150.5" y="49.8" transform="rotate(-90 150.5 49.8)">GND</text>
<text x="165.8" y="53.3">GND</text>
<text x="123.7" y="55.3">0.33u</text>
<text x="148" y="58.4">GND</text>
<text x="245.9" y="54.2">J?</text>
<text x="246.5" y="56.5">Conn_01x04</text>
<text x="130.3" y="61">GND</text>
<text x="245.9" y="69.5">J?</text>
<text x="246.5" y="71.8">Conn_01x04</text>
<text x="33.9" y="77.6">+3V3</text>
<text x="84.7" y="78.8">+3V3</text>
<text x="91.4" y="83.2">100 @ 100 MHz</text>
<text x="96.1" y="80.9">FB?</text>
<text x="111.7" y="78.8">+3.3VA</text>
<text x="153.6" y="80.7">USB_C_Plug_USB2.0</text>
<text x="161.4" y="78.2">P?</text>
<text x="176.6" y="81.4">+5V</text>
<text x="29.5" y="88.3">10u</text>
<text x="30.6" y="85.8">C?</text>
<text x="36.1" y="88.3">100nf</text>
<text x="36.9" y="85.8">C?</text>
<text x="42.4" y="88.3">100nf</text>
<text x="43.3" y="85.8">C?</text>
<text x="48.8" y="88.3">100nf</text>
<text x="49.6" y="85.8">C?</text>
<text x="55.1" y="88.3">100nf</text>
<text x="56" y="85.8">C?</text>
<text x="61.5" y="88.3">100nf</text>
<text x="62.3" y="85.8">C?</text>
<text x="67.8" y="88.3">100nf</text>
<text x="68.7" y="85.8">C?</text>
<text x="166.8" y="85.7">VBUS</text>
<text x="245.9" y="84.7">J?</text>
<text x="246.5" y="87">Conn_01x04</text>
<text x="33.7" y="91.4">GND</text>
<text x="61.8" y="95.4">+3V3</text>
<text x="99.6" y="93.4">100nf</text>
<text x="100.4" y="90.9">C?</text>
<text x="108.3" y="93.4">10n</text>
<text x="109.3" y="90.9">C?</text>
<text x="165.3" y="93.3">VCONN</text>
<text x="169.1" y="90.8">CC</text>
<text x="103.6" y="96.5">GND</text>
<text x="112.5" y="96.5">GND</text>
<text x="245.9" y="100">J?</text>
<text x="53.8" y="106">NRST</text>
<text x="66.7" y="107.1" transform="rotate(-90 66.7 107.1)">VDD</text>
<text x="69.2" y="107.1" transform="rotate(-90 69.2 107.1)">VDD</text>
<text x="71.8" y="107.1" transform="rotate(-90 71.8 107.1)">VDD</text>
<text x="96.1" y="106.8">+3V3</text>
<text x="103.5" y="107.2">SW?</text>
<text x="169.4" y="103.5">D+</text>
<text x="246.5" y="102.3">Conn_01x04</text>
<text x="53.8" y="111.1">BOOT0</text>
<text x="64.1" y="108.2" transform="rotate(-90 64.1 108.2)">VBAT</text>
<text x="101.1" y="109.8">SW_SPDT</text>
<text x="115.4" y="112.3">10k</text>
<text x="115.7" y="110">R?</text>
<text x="41.1" y="118.3">+3.3VA</text>
<text x="53.8" y="116.2">VCAP1</text>
<text x="53.8" y="118.7">VREF+</text>
<text x="112.1" y="116.4">R?</text>
<text x="112.3" y="118.7">10k</text>
<text x="155.6" y="117.1" transform="rotate(-90 155.6 117.1)">SHIELD</text>
<text x="163.2" y="117.1" transform="rotate(-90 163.2 117.1)">GND</text>
<text x="245.9" y="115.2">J?</text>
<text x="246.5" y="117.5">Conn_01x04</text>
<text x="30.8" y="122.6">2u2</text>
<text x="31.8" y="120.1">C?</text>
<text x="35" y="125.7">GND</text>
<text x="53.8" y="123.8">PH0</text>
<text x="96" y="124.5">GND</text>
<text x="108.7" y="124.5">GND</text>
<text x="53.8" y="131.4">PC13</text>
<text x="53.8" y="126.4">PH1</text>
<text x="61.3" y="131.5">STM32F401CBUx</text>
<text x="66.1" y="129">U?</text>
<text x="160.7" y="128.3">GND</text>
<text x="245.9" y="130.4">J?</text>
<text x="53.8" y="134">PC14</text>
<text x="53.8" y="136.5">PC15</text>
<text x="118.9" y="134.2">J?</text>
<text x="119.5" y="136.6">Conn_01x03</text>
<text x="171.5" y="136">+5V</text>
<text x="177.9" y="135.3">U?</text>
<text x="246.5" y="132.7">Conn_01x04</text>
<text x="53.8" y="141.6">PB0</text>
<text x="77.3" y="139.1">PA0</text>
<text x="77.3" y="141.6">PA1</text>
<text x="178.1" y="139.1">USBLC6-2SC6</text>
<text x="53.8" y="144.1">PB1</text>
<text x="53.8" y="146.7">PB2</text>
<text x="53.8" y="149.2">PB3</text>
<text x="77.3" y="144.1">PA2</text>
<text x="77.3" y="146.7">PA3</text>
<text x="77.3" y="149.2">PA4</text>
<text x="245.9" y="145.7">J?</text>
<text x="246.5" y="148">Conn_01x04</text>
<text x="53.8" y="151.8">PB4</text>
<text x="53.8" y="154.3">PB5</text>
<text x="77.3" y="151.8">PA5</text>
<text x="77.3" y="154.3">PA6</text>
<text x="104.5" y="153.1">16MHz</text>
<text x="108" y="150.5">Y?</text>
<text x="115.9" y="153.1">R?</text>
<text x="116.1" y="155.4">47</text>
<text x="53.8" y="156.8">PB6</text>
<text x="53.8" y="159.4">PB7</text>
<text x="53.8" y="161.9">PB8</text>
<text x="77.3" y="156.8">PA7</text>
<text x="77.3" y="159.4">PA8</text>
<text x="77.3" y="161.9">PA9</text>
<text x="29.8" y="165.5">BLUE</text>
<text x="29.8" y="163.2">D?</text>
<text x="53.8" y="167">PB10</text>
<text x="53.8" y="164.5">PB9</text>
<text x="76.4" y="164.5">PA10</text>
<text x="76.4" y="167">PA11</text>
<text x="95.6" y="165.8">12p</text>
<text x="96.6" y="163.2">C?</text>
<text x="116.9" y="163.2">C?</text>
<text x="117.2" y="165.8">12p</text>
<text x="170.9" y="165.1">GND</text>
<text x="29.5" y="168.4">R?</text>
<text x="29.8" y="170.7">1k5</text>
<text x="53.8" y="169.5">PB12</text>
<text x="53.8" y="172.1">PB13</text>
<text x="76.4" y="169.5">PA12</text>
<text x="76.4" y="172.1">PA13</text>
<text x="106.1" y="172.7">GND</text>
<text x="245.9" y="168.5">J?</text>
<text x="246.5" y="170.8">Conn_01x04</text>
<text x="26.1" y="176.5">GND</text>
<text x="53.8" y="174.6">PB14</text>
<text x="53.8" y="177.2">PB15</text>
<text x="64.1" y="178.6" transform="rotate(-90 64.1 178.6)">VSS</text>
<text x="66.7" y="178.6" transform="rotate(-90 66.7 178.6)">VSS</text>
<text x="69.2" y="178.6" transform="rotate(-90 69.2 178.6)">VSS</text>
<text x="71.8" y="178.6" transform="rotate(-90 71.8 178.6)">VSS</text>
<text x="74.3" y="178.6" transform="rotate(-90 74.3 178.6)">VSSA</text>
<text x="76.4" y="174.6">PA14</text>
<text x="76.4" y="177.2">PA15</text>
<text x="61.7" y="189.2">GND</text>
<text x="224.2" y="186.7">GND</text>
</g>
<g font-size="1.1" fill="#840000">
<text x="105.8" y="158.5">1</text>
<text x="107.7" y="161.2" transform="rotate(-90 107.7 161.2)">2</text>
<text x="107.7" y="156.8" transform="rotate(-90 107.7 156.8)">4</text>
<text x="109.6" y="158.5">3</text>
</g>
</svg>
